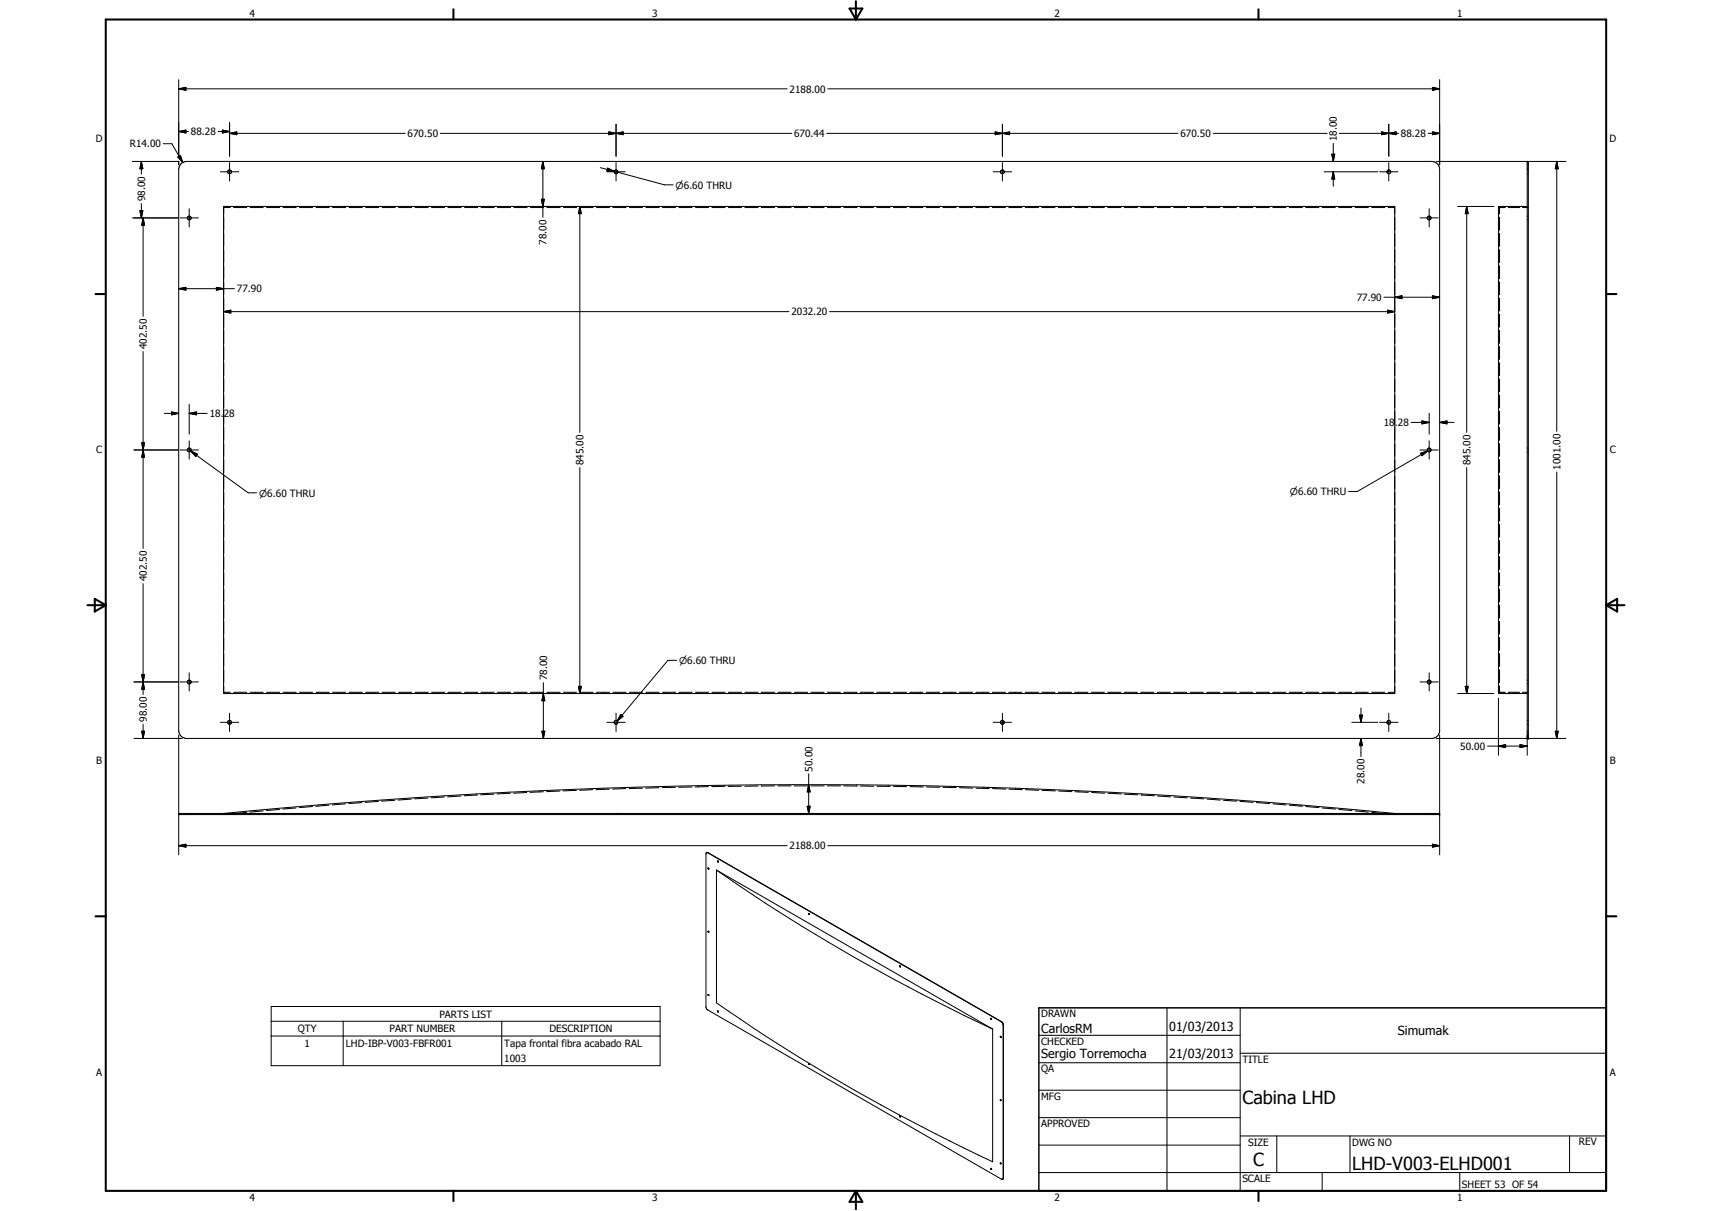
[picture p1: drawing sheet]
<svg xmlns="http://www.w3.org/2000/svg" width="594mm" height="420mm" viewBox="0 0 594 420" stroke-linecap="round" stroke-linejoin="round" font-family="sans-serif">
<g fill="none" stroke="#000" stroke-width=".35">
<path d="M62 30.8l2.5-.5v1zM62 27.6v26.8M62 30.8h211.1M287.2 30.8h212.4M497.1 30.3l2.5 .5-2.5 .5zM499.6 27.6v29.6M45.9 56h16.2M49.1 56l.5 2.5h-1.1zM49.1 56v4.4M56.6 49.9h3l3.8 6.5M61.7 54.5l.9-.5 .8 2.4zM62 45.6l2.5-.5v1z"/>
<path d="M62 56v1.2M62 45.6h3.4M62.7 57l1-.7 1.1-.3h432a2.85 2.85 0 0 1 2.8 2.4v195.4a2.71 2.71 0 0 1-2.4 2.4h-432.8a2.88 2.88 0 0 1-2.4-2.8v-194.6zM75.7 45.6h4M76.5 59.6h6.3M77.2 45.1l2.5 .5-2.5 .5zM79.7 46.3l2.5-.5v.9zM79.7 42.5v11.7M79.7 56.4v6.4M79.7 46.3h60.9M152.8 46.3h121.9M188.4 56l.5 2.5h-1z"/>
<path d="M188.4 56v19.4M208.3 58.2l4.8 1.2M210.6 59.6h6.4M210.9 58.3l2.2 1.1-2.5-.1zM211.3 45.8l2.5 .5-2.5 .4zM213.1 59.4l1.3 .4M213.1 59.4l17.5 4.7h3M213.8 46.3l2.4-.5v.9zM213.8 43.1v11.1M213.8 56.4v6.4M286.9 46.3h121.9M344.7 59.6h6.3"/>
<path d="M345.3 45.8l2.5 .5-2.5 .4zM347.8 46.3l2.5-.5v.9zM347.8 43.1v11.1M347.8 56.4v6.4M421 46.3h39.5M459.5 59.6h18.6M462.1 53.5h1.1l-.5 2.5zM462.7 59.6l.5 2.5h-1.1zM462.7 49.7v6.3M462.7 59.6v5M464.8 46.3h20.5M478.7 59.6h6.4"/>
<path d="M479.4 45.8l2.5 .5-2.5 .4zM481.9 46.3l2.6-.5v.9zM481.9 43.1v11.1M481.9 56.4v6.4M495.6 46.3h4M497.1 45.8l2.5 .5-2.5 .4zM498.4 56h45M530 59h.1M530 56v206M530.2 59h.1M530.3 56v200.2M540.2 56l.5 2.5h-1z"/>
<path d="M540.2 56v93.6M45.9 75.6h15.9M48.5 73.1h1.1l-.5 2.5zM49.1 70.7v4.9M49.7 75.6l.5 2.5h-1zM49.7 75.6v34.2M62.5 75.6h6.3M65.7 72.4v6.4M77.6 71.6h406.4v169h-406.4zM77.6 75.4v4.5M79.9 72h-2.3v2.3M81.1 72h4.5"/>
<path d="M86.8 72h4.5M92.5 72h4.6M98.2 72h4.6M103.9 72h4.6M109.7 72h4.6M115.4 72h4.6M121.1 72h4.6M126.9 72h4.5M132.6 72h4.6M138.3 72h4.6M144 72h4.6M149.7 72h4.6"/>
<path d="M155.4 72h4.7M161.2 72h4.6M166.9 72h4.6M172.6 72h4.6M178.3 72h4.6M184.1 72h4.5M187.9 69.1h1l-.5 2.5zM189.8 72h4.6M195.5 72h4.6M201.2 71.6l.5 2.5h-1zM201.2 71.6v78.4M201.2 72h4.6"/>
<path d="M207 72h4.5M212.7 72h4.5M218.4 72h4.6M224.1 72h4.6M229.9 72h4.5M235.6 72h4.6M241.3 72h4.6M247.1 72h4.5M252.8 72h4.5M258.5 72h4.6M264.2 72h4.6M269.9 72h4.6"/>
<path d="M275.7 72h4.5M281.4 72h4.6M287.1 72h4.6M292.8 72h4.6M298.5 72h4.6M304.2 72h4.7M310 72h4.6M315.7 72h4.6M321.4 72h4.6M327.2 72h4.6M332.9 72h4.6M338.6 72h4.6"/>
<path d="M344.3 72h4.6M350 72h4.6M355.8 72h4.6M361.5 72h4.6M367.2 72h4.6M372.9 72h4.6M378.7 72h4.5M384.4 72h4.6M390.1 72h4.6M395.9 72h4.5M401.6 72h4.5M407.3 72h4.6"/>
<path d="M413 72h4.6M418.7 72h4.6M424.5 72h4.5M430.2 72h4.6M435.9 72h4.6M441.7 72h4.5M447.4 72h4.5M453.1 72h4.6M458.8 72h4.6M464.5 72h4.6M470.2 72h4.6M476 72h4.6"/>
<path d="M481.7 72h2.3M492.8 75.6h6.3M495.9 72.4v6.4M505.8 71.6h12.6M509 71.6l.5 2.5h-1zM509 71.6v78.4M520.4 75.4v4.5M522.3 72h-1.9v2.3M523.4 72h4M528.4 72h1.9M530 75h.1M530 71.6h-10v169h10"/>
<path d="M530 60.3h.1M530 76.3h.1M530.2 75h.1M530.2 60.3h.1M530.2 76.3h.1M75.1 99.7l2.5 .5-2.5 .5zM77.6 81v4.5M77.6 86.6v4.5M77.6 92.2v4.5M77.6 97.8v4.5M520.4 81v4.5M520.4 86.6v4.5"/>
<path d="M520.4 92.2v4.5M520.4 97.8v4.5M62 100.2l2.5-.5v1zM62 100.2h19.4M77.6 108.1l2.5-.5v1zM77.6 108.1h196.2M77.6 103.4v4.5M77.6 109v4.5M77.6 114.6v4.5M287.9 108.1h196.1M480.3 103.1h19.3M481.5 107.6l2.5 .5-2.5 .5z"/>
<path d="M484 103.1l2.5-.5v1zM497.1 102.6l2.5 .5-2.5 .5zM520.4 103.4v4.5M520.4 109v4.5M520.4 114.6v4.5M49.7 122v68.3M77.6 120.2v4.5M77.6 125.9v4.4M77.6 131.4v4.5M77.6 137v4.5M520.4 120.2v4.5M520.4 125.9v4.4"/>
<path d="M520.4 131.4v4.5M520.4 137v4.5M46.5 156.1h15.3M49.2 153.6h1l-.5 2.5zM49.7 156.1l.5 2.5h-1zM57 143.4h5M59.5 142.9l2.5 .5-2.5 .5zM62.5 156.1h6.3M65.7 143.4l2.5-.5v1zM65.7 140.3v10.4M65.7 153v6.3M65.7 143.4h6.2"/>
<path d="M66.2 156.5l2.3 1.1-.6 .8zM66.2 156.5l19.9 14.5h3M77.6 142.7v4.5M77.6 148.3v4.5M77.6 153.9v4.5M77.6 159.5v4.5M489.7 146.6h6.2M492.8 156.1h6.3M493 157.3l2.4-.8-1.9 1.6zM493.4 146l2.5 .6-2.5 .5zM495.4 156.5l-24.4 14h-3M495.9 143.4v7.3"/>
<path d="M495.9 153v6.3M499.6 146.6l2.5-.6v1.1zM499.6 146.6h5M520.4 142.7v4.5M520.4 148.3v4.5M520.4 153.9v4.5M520.4 159.5v4.5M530 156.8h.1M530 155.4h.1M530.2 156.8h.1M530.2 155.4h.1M77.6 165.1v4.5"/>
<path d="M77.6 170.7v4.5M77.6 176.3v4.5M201.2 162.2v78.4M509 162.2v78.4M520.4 165.1v4.5M520.4 170.7v4.5M520.4 176.3v4.5M540.2 163.7v92.5M77.6 181.9v4.5M77.6 187.5v4.5M77.6 193.1v4.5M77.6 198.8v4.4"/>
<path d="M520.4 181.9v4.5M520.4 187.5v4.5M520.4 193.1v4.5M520.4 198.8v4.4M49.7 202.5v38.5M77.6 204.3v4.5M77.6 209.9v4.5M77.6 215.6v4.4M520.4 204.3v4.5M520.4 209.9v4.5M520.4 215.6v4.4M46.5 236.6h15.3"/>
<path d="M49.2 234.1h1l-.5 2.5zM49.7 236.6l.5 2.5h-1zM62.5 236.6h6.3M65.7 233.4v6.4M77.6 221.1v4.5M77.6 226.7v4.6M77.6 232.4v4.5M77.6 238v2.2h2.3M188.5 236.9v19.3M200.7 238.1h1l-.5 2.5zM234.8 229.1h-3l-17.6 21M492.8 236.6h6.3"/>
<path d="M495.9 233.4v6.4M508.5 238.1h1l-.5 2.5zM520.4 238v2.2h1.9M520.4 221.1v4.5M520.4 226.7v4.6M520.4 232.4v4.5M530 236h.1M530 237.3h.1M530.2 236h.1M530.2 237.3h.1M46.5 256.2h16.7M49.2 253.7h1l-.5 2.5z"/>
<path d="M49.7 251.2v5M62 255v41.6M76.5 250.6h6.3M79.7 247.4v6.4M81.1 240.2h4.5M86.8 240.2h4.5M92.5 240.2h4.6M98.2 240.2h4.6M103.9 240.2h4.6M109.7 240.2h4.6M115.4 240.2h4.6M121.1 240.2h4.6"/>
<path d="M126.9 240.2h4.5M132.6 240.2h4.6M138.3 240.2h4.6M144 240.2h4.6M149.7 240.2h4.6M155.4 240.2h4.7M161.2 240.2h4.6M166.9 240.2h4.6M172.6 240.2h4.6M178.3 240.2h4.6M184.1 240.2h4.5M188 253.7h1.1l-.6 2.5z"/>
<path d="M188.5 240.6l.6 2.5h-1.1zM189.8 240.2h4.6M195.5 240.2h4.6M201.2 240.2h4.6M207 240.2h4.5M210.6 250.6h6.4M212.7 240.2h4.5M213.8 247.4v6.4M215.4 247.9l.8 .6-2 1.6zM218.4 240.2h4.6M224.1 240.2h4.6M229.9 240.2h4.5"/>
<path d="M235.6 240.2h4.6M241.3 240.2h4.6M247.1 240.2h4.5M252.8 240.2h4.5M258.5 240.2h4.6M264.2 240.2h4.6M269.9 240.2h4.6M275.7 240.2h4.5M281.4 240.2h4.6M287.1 240.2h4.6M292.8 240.2h4.6M298.5 240.2h4.6"/>
<path d="M304.2 240.2h4.7M310 240.2h4.6M315.7 240.2h4.6M321.4 240.2h4.6M327.2 240.2h4.6M332.9 240.2h4.6M338.6 240.2h4.6M344.3 240.2h4.6M344.7 250.6h6.3M347.8 247.4v6.4M350 240.2h4.6M355.8 240.2h4.6"/>
<path d="M361.5 240.2h4.6M367.2 240.2h4.6M372.9 240.2h4.6M378.7 240.2h4.5M384.4 240.2h4.6M390.1 240.2h4.6M395.9 240.2h4.5M401.6 240.2h4.5M407.3 240.2h4.6M413 240.2h4.6M418.7 240.2h4.6M424.5 240.2h4.5"/>
<path d="M430.2 240.2h4.6M435.9 240.2h4.6M441.7 240.2h4.5M447.4 240.2h4.5M453.1 240.2h4.6M458.8 240.2h4.6M464.5 240.2h4.6M469.1 250.6h9M470.2 240.2h4.6M471.8 248.1h1l-.5 2.5zM472.3 256.2l.5 2.5h-1zM472.3 245.6v5"/>
<path d="M472.3 256.2v6.3M476 240.2h4.6M478.7 250.6h6.4M481.7 240.2h2.3M481.9 247.4v6.4M498.4 256.2h45M499.6 255v41.6M505.8 240.6h12.6M516.2 258.9h13.8M520 258.9l2.5-.5v1zM520 242.2v19.8M523.4 240.2h4"/>
<path d="M527.5 258.4l2.5 .5-2.5 .5zM528.4 240.2h1.9M530 251.2h.1M530 249.9h.1M530.2 251.2h.1M530.2 249.9h.1M539.7 253.7h1l-.5 2.5zM108.5 279.8l-4.6 .4M114.2 279.4l-4.6 .3M119.9 278.9l-4.6 .4M125.6 278.5l-4.6 .3M131.3 278l-4.6 .4"/>
<path d="M137 277.7l-4.5 .3M142.7 277.2l-4.5 .4M148.5 276.9l-4.6 .3M154.2 276.5l-4.6 .3M159.9 276.2l-4.6 .3M165.6 275.8l-4.5 .3M171.4 275.5l-4.6 .3M177.1 275.3l-4.6 .2M182.8 275l-4.6 .2M188.5 274.7l-4.6 .2M194.3 274.4l-4.6 .3M200 274.2l-4.6 .2"/>
<path d="M205.7 274l-4.5 .2M211.4 273.8l-4.6 .2M217.2 273.6l-4.6 .2M222.9 273.5l-4.6 .1M228.6 273.3l-4.5 .1M234.4 273.2l-4.6 .1M240.1 273l-4.6 .1M245.8 272.9l-4.5 .1M251.5 272.8l-4.5 .1M257.3 272.8h-4.6M263.1 272.7l-4.7 .1M268.8 272.7h-4.6"/>
<path d="M269.9 272.7h4.6M275.6 272.7h4.6M280.1 279.7h1l-.5 2.5zM280.6 272.2l.5 2.5h-1zM280.6 268.5v13.7M281.4 272.7h4.6M287.1 272.7h4.6M292.8 272.7h4.6M298.6 272.7l4.6 .1M304.3 272.8h4.6M310 272.8l4.6 .1M315.8 272.9l4.6 .1"/>
<path d="M321.5 273l4.6 .1M327.2 273.2l4.6 .1M332.9 273.3l4.7 .1M338.7 273.5l4.6 .1M344.4 273.6l4.6 .2M350.2 273.8l4.5 .2M355.9 274l4.6 .2M361.6 274.2l4.6 .2M367.4 274.4l4.5 .3M373.1 274.7l4.5 .2M378.8 275l4.6 .2M384.5 275.3l4.6 .2"/>
<path d="M390.2 275.5l4.6 .3M396 275.8l4.6 .3M401.7 276.2l4.6 .3M407.4 276.5l4.6 .3M413.1 276.9l4.6 .3M418.8 277.2l4.6 .4M424.6 277.7l4.5 .3M430.3 278l4.5 .4M436 278.5l4.6 .3M441.7 278.9l4.6 .4M447.4 279.4l4.6 .3M453.1 279.8l4.6 .4"/>
<path d="M62 293.4l2.5-.5v1zM62 282.2h437.6M62 282.6h437.6M62 293.4h211.1M65 282.2v.2M65 282.5v.1M66.3 282.2v.2M66.3 282.5v.1M77.6 282.2a2069.9 2069.9 0 0 1 406.4 0M79 282.2v.2M79 282.5v.1M79.9 282.4l-2.3 .2"/>
<path d="M80.3 282.2v.2M80.3 282.5v.1M85.6 281.9l-4.6 .4M91.3 281.3l-4.6 .5M97 280.8l-4.6 .4M102.7 280.3l-4.5 .4M213.1 282.2v.2M213.1 282.5v.1M214.4 282.2v.2M214.4 282.5v.1M245.2 295.8l-.2 .3v53.4l.2 .6 102.2 59h.6M245.3 295.8h-.1"/>
<path d="M245.3 295.8l.4 .1M245.4 295.8h.3M245.4 295.8h-.3M245.7 295.9l101.7 58.6M245.7 295.8v.1M245.7 295.8l101.8 58.7M249 298.7l.3 .4zM249.1 298.7l.1 .3M249.2 299h.1M287.2 293.4h212.4M347.2 282.2v.2M347.2 282.5v.1"/>
<path d="M348.5 282.2v.2M348.5 282.5v.1M458.8 280.3l4.6 .4M464.6 280.8l4.5 .4M470.3 281.3l4.5 .5M476 281.9l4.6 .4M481.3 282.2v.2M481.3 282.5v.1M481.7 282.4l2.3 .2M482.6 282.2v.2M482.6 282.5v.1M495.3 282.2v.2"/>
<path d="M495.3 282.5v.1M496.6 282.2v.2M496.6 282.5v.1M497.1 292.9l2.5 .5-2.5 .5zM245.7 301.2l.2 .3zM245.8 301.2l.1 .3M245.9 301.5h.1M248.6 301.9v46a650.6 650.6 0 0 0 95.9 55.2v-46.1M248.6 301.9l95.9 55.1M248.6 301.9a645.2 645.2 0 0 0 95.9 55.1M280.7 316.9l.2 .3M280.7 316.9l-.1 .2 .3 .1"/>
<path d="M245.8 323.1l.1 .3M245.9 323.4h.1M312.2 335.1l.2 .4zM312.3 335.1v.1M312.3 335.2l.2 .2M94.1 349.2h135v20.5h-135zM94.1 354.3h135M94.1 359.5h135M119.1 354.3v15.4M174.1 354.3v15.4M245.7 345.1v.1M245.7 345.2l.2 .2"/>
<path d="M245.8 345l.1 .4M245.8 345l-.1 .1M245.9 345.4h.1M249 350.7l.3 .4M249.1 350.7l.1 .4M249.2 351.1h.1M343.9 353.3v.1M343.9 353.4l.1 .2M344 353.6h.1M344.1 353.7h-.1M347.2 359.5l.2 .4M347.4 354.5l.4 .3"/>
<path d="M347.5 354.5l.3 .2M347.5 354.5h-.1M347.8 354.8l.3 .7-.1 53.6M347.8 354.7l.4 .7v53.4l-.3 .3M348.2 355.6h-.1M360.5 359.2h69.9M405 349.7v63.5M430.4 349.7v63.5M280.6 369l.3 .3M280.7 368.9l-.1 .1M280.7 368.9l.2 .4M360.5 368.7h69.9"/>
<path d="M360.5 378.2h69.9M430.4 365.4h127M312.2 387.2v.3l.3-.1M312.2 387.1v.1M312.2 387.1h.1M312.3 387.1l.2 .4M312.3 387.1l.2 .3M347.2 381.5v.1M347.2 381.6l.1 .2M347.3 381.8h.1M347.3 381.5v.4M347.3 381.5v.1"/>
<path d="M347.3 381.9h.1M347.3 381.6v.3M360.5 387.8h69.9M360.5 397.3h69.9M430.4 394.1h127M443.1 394.1v12.7M468.5 394.1v12.7M544.7 394.1v12.7M343.9 405.3l.1 .3M343.9 405.3l.2 .4M344 405.6l.1 .1M347.2 403.4l.1 .3"/>
<path d="M347.2 403.4l.1 .4M347.2 403.4l.2 .4M347.2 403.6h.1M347.3 403.8h.1M347.3 403.7l.1 .1M348.2 408.6l-.1 .1M360.5 406.8h196.9M458.8 406.8v6.4M506.6 406.8v6.4"/>
<circle cx="79.7" cy="59.6" r=".65"/>
<circle cx="213.8" cy="59.6" r=".64"/>
<circle cx="347.8" cy="59.6" r=".66"/>
<circle cx="481.9" cy="59.6" r=".66"/>
<circle cx="65.7" cy="75.6" r=".66"/>
<circle cx="495.9" cy="75.6" r=".66"/>
<circle cx="65.7" cy="156.1" r=".65"/>
<circle cx="495.9" cy="156.1" r=".67"/>
<circle cx="65.7" cy="236.6" r=".66"/>
<circle cx="495.9" cy="236.6" r=".66"/>
<circle cx="79.6" cy="250.6" r=".67"/>
<circle cx="213.8" cy="250.6" r=".64"/>
<circle cx="347.9" cy="250.6" r=".68"/>
<circle cx="481.9" cy="250.6" r=".67"/>
<circle cx="245.9" cy="323.2" r=".18"/>
<circle cx="343.9" cy="353.5" r=".2"/>
</g>
<g fill="#000">
<circle cx="530" cy="256.2" r=".18"/>
<circle cx="530.3" cy="256.2" r=".18"/>
<circle cx="499.6" cy="282.2" r=".18"/>
<circle cx="499.6" cy="282.6" r=".18"/>
</g>
<g fill="none" stroke="#000" stroke-width=".71">
<path d="M36.7 6.8h520.7v406.4h-520.7zM157.3 3.2v3.6M294.8 3h4.4l-2.2 3.8zM297 .4v6.4M436.7 3.2v3.6M33.1 102h3.6M557.4 102h3.5M30.3 210h6.4M32.9 207.8l3.8 2.2-3.8 2.2zM557.4 210h6.3M557.4 210l3.8-2.2v4.4zM33.1 317.9h3.6"/>
<path d="M557.4 317.9h3.5M157.3 413.2v3.5M297 413.2v6.3M297 413.2l2.2 3.8h-4.4zM436.7 413.2v3.5"/>
</g>
<path d="M360.5 349.7h196.9v63.5h-196.9z" fill="none" stroke="#000" stroke-width=".51"/>
<g fill="#000">
<path d="M62 30.8l2.5-.5v1zM497.1 30.3l2.5 .5-2.5 .5zM49.1 56l.5 2.5h-1.1zM61.7 54.5l.9-.5 .8 2.4zM62 45.6l2.5-.5v1zM77.2 45.1l2.5 .5-2.5 .5zM79.7 46.3l2.5-.5v.9zM188.4 56l.5 2.5h-1zM210.9 58.3l2.2 1.1-2.5-.1zM211.3 45.8l2.5 .5-2.5 .4zM213.8 46.3l2.4-.5v.9zM345.3 45.8l2.5 .5-2.5 .4z"/>
<path d="M347.8 46.3l2.5-.5v.9zM462.1 53.5h1.1l-.5 2.5zM479.4 45.8l2.5 .5-2.5 .4zM481.9 46.3l2.6-.5v.9zM497.1 45.8l2.5 .5-2.5 .4zM540.2 56l.5 2.5h-1zM48.5 73.1h1.1l-.5 2.5zM49.7 75.6l.5 2.5h-1zM187.9 69.1h1l-.5 2.5zM201.2 71.6l.5 2.5h-1zM462.7 59.6l.5 2.5h-1.1zM509 71.6l.5 2.5h-1z"/>
<path d="M62 100.2l2.5-.5v1zM75.1 99.7l2.5 .5-2.5 .5zM77.6 108.1l2.5-.5v1zM481.5 107.6l2.5 .5-2.5 .5zM484 103.1l2.5-.5v1zM497.1 102.6l2.5 .5-2.5 .5zM49.2 153.6h1l-.5 2.5zM49.7 156.1l.5 2.5h-1zM59.5 142.9l2.5 .5-2.5 .5zM65.7 143.4l2.5-.5v1zM66.2 156.5l2.3 1.1-.6 .8zM493.4 146l2.5 .6-2.5 .5z"/>
<path d="M493 157.3l2.4-.8-1.9 1.6zM499.6 146.6l2.5-.6v1.1zM49.2 234.1h1l-.5 2.5zM49.7 236.6l.5 2.5h-1zM200.7 238.1h1l-.5 2.5zM508.5 238.1h1l-.5 2.5zM49.2 253.7h1l-.5 2.5zM188 253.7h1.1l-.6 2.5zM188.5 240.6l.6 2.5h-1.1zM215.4 247.9l.8 .6-2 1.6zM471.8 248.1h1l-.5 2.5zM472.3 256.2l.5 2.5h-1z"/>
<path d="M520 258.9l2.5-.5v1zM527.5 258.4l2.5 .5-2.5 .5zM539.7 253.7h1l-.5 2.5zM280.1 279.7h1l-.5 2.5zM280.6 272.2l.5 2.5h-1zM62 293.4l2.5-.5v1zM497.1 292.9l2.5 .5-2.5 .5z"/>
</g>
<g font-size="6.3">
<text x="431.1" y="383.2">Cabina LHD</text>
<text x="434.8" y="404.7">C</text>
<text x="469.2" y="406">LHD-V003-ELHD001</text>
</g>
<g font-size="4.4">
<text x="361.3" y="358.4">CarlosRM</text>
<text x="405.7" y="357.7">01/03/2013</text>
<text x="485" y="359.2">Simumak</text>
<text x="361.3" y="367.1">Sergio Torremocha</text>
<text x="405.7" y="367.2">21/03/2013</text>
</g>
<g font-size="3.5">
<text x="86.6" y="5.8">4</text>
<text x="226.3" y="5.8">3</text>
<text x="365.9" y="5.8">2</text>
<text x="505.6" y="5.8">1</text>
<text x="274" y="32.1">2188.00</text>
<text x="66.2" y="46.9">88.28</text>
<text x="141.4" y="47.5">670.50</text>
<text x="275.5" y="47.5">670.44</text>
<text x="409.6" y="47.5">670.50</text>
<text x="486.1" y="47.5">88.28</text>
<text x="33.3" y="49.4">D</text>
<text x="45" y="51.1">R14.00</text>
<text x="463.9" y="49" transform="rotate(-90 463.9 49)">18.00</text>
<text x="558.5" y="49.4">D</text>
<text x="50.4" y="69.9" transform="rotate(-90 50.4 69.9)">98.00</text>
<text x="189.7" y="84.9" transform="rotate(-90 189.7 84.9)">78.00</text>
<text x="82.2" y="101.5">77.90</text>
<text x="470.8" y="104.4">77.90</text>
<text x="274.6" y="109.4">2032.20</text>
<text x="51" y="121.2" transform="rotate(-90 51 121.2)">402.50</text>
<text x="72.8" y="144.7">18.28</text>
<text x="480.2" y="147.9">18.28</text>
<text x="33.4" y="157.3">C</text>
<text x="202.5" y="161.5" transform="rotate(-90 202.5 161.5)">845.00</text>
<text x="510.2" y="161.5" transform="rotate(-90 510.2 161.5)">845.00</text>
<text x="558.6" y="157.3">C</text>
<text x="541.5" y="163" transform="rotate(-90 541.5 163)">1001.00</text>
<text x="51" y="201.7" transform="rotate(-90 51 201.7)">402.50</text>
<text x="189.9" y="236.1" transform="rotate(-90 189.9 236.1)">78.00</text>
<text x="51" y="250.5" transform="rotate(-90 51 250.5)">98.00</text>
<text x="506.7" y="260.1">50.00</text>
<text x="33.4" y="265.2">B</text>
<text x="281.9" y="267.7" transform="rotate(-90 281.9 267.7)">50.00</text>
<text x="558.6" y="265.2">B</text>
<text x="473.5" y="272" transform="rotate(-90 473.5 272)">28.00</text>
<text x="274" y="294.7">2188.00</text>
<text x="152.5" y="353.1">PARTS LIST</text>
<text x="361.3" y="353">DRAWN</text>
<text x="103.3" y="358.2">QTY</text>
<text x="135.2" y="358.2">PART NUMBER</text>
<text x="190.7" y="358.2">DESCRIPTION</text>
<text x="105.7" y="363.3">1</text>
<text x="120" y="363.3">LHD-IBP-V003-FBFR001</text>
<text x="175" y="363.4">Tapa frontal fibra acabado RAL</text>
<text x="361.3" y="362.5">CHECKED</text>
<text x="175" y="368.5">1003</text>
<text x="431.1" y="368.7">TITLE</text>
<text x="33.4" y="373.2">A</text>
<text x="361.3" y="372.1">QA</text>
<text x="558.6" y="373.2">A</text>
<text x="361.3" y="381.6">MFG</text>
<text x="361.3" y="391.1">APPROVED</text>
<text x="433.1" y="397.5">SIZE</text>
<text x="469.2" y="397.5">DWG NO</text>
<text x="547.9" y="397.4">REV</text>
<text x="431.1" y="410.2">SCALE</text>
<text x="507.3" y="412.3">SHEET 53 OF 54</text>
<text x="86.6" y="416.7">4</text>
<text x="226.3" y="416.7">3</text>
<text x="365.9" y="416.7">2</text>
<text x="505.6" y="416.7">1</text>
</g>
<g font-size="3.3">
<text x="234.4" y="65.4">n6.60 THRU</text>
<text x="89.9" y="172.3">n6.60 THRU</text>
<text x="447.6" y="171.8">n6.60 THRU</text>
<text x="235.6" y="230.4">n6.60 THRU</text>
</g>
</svg>
